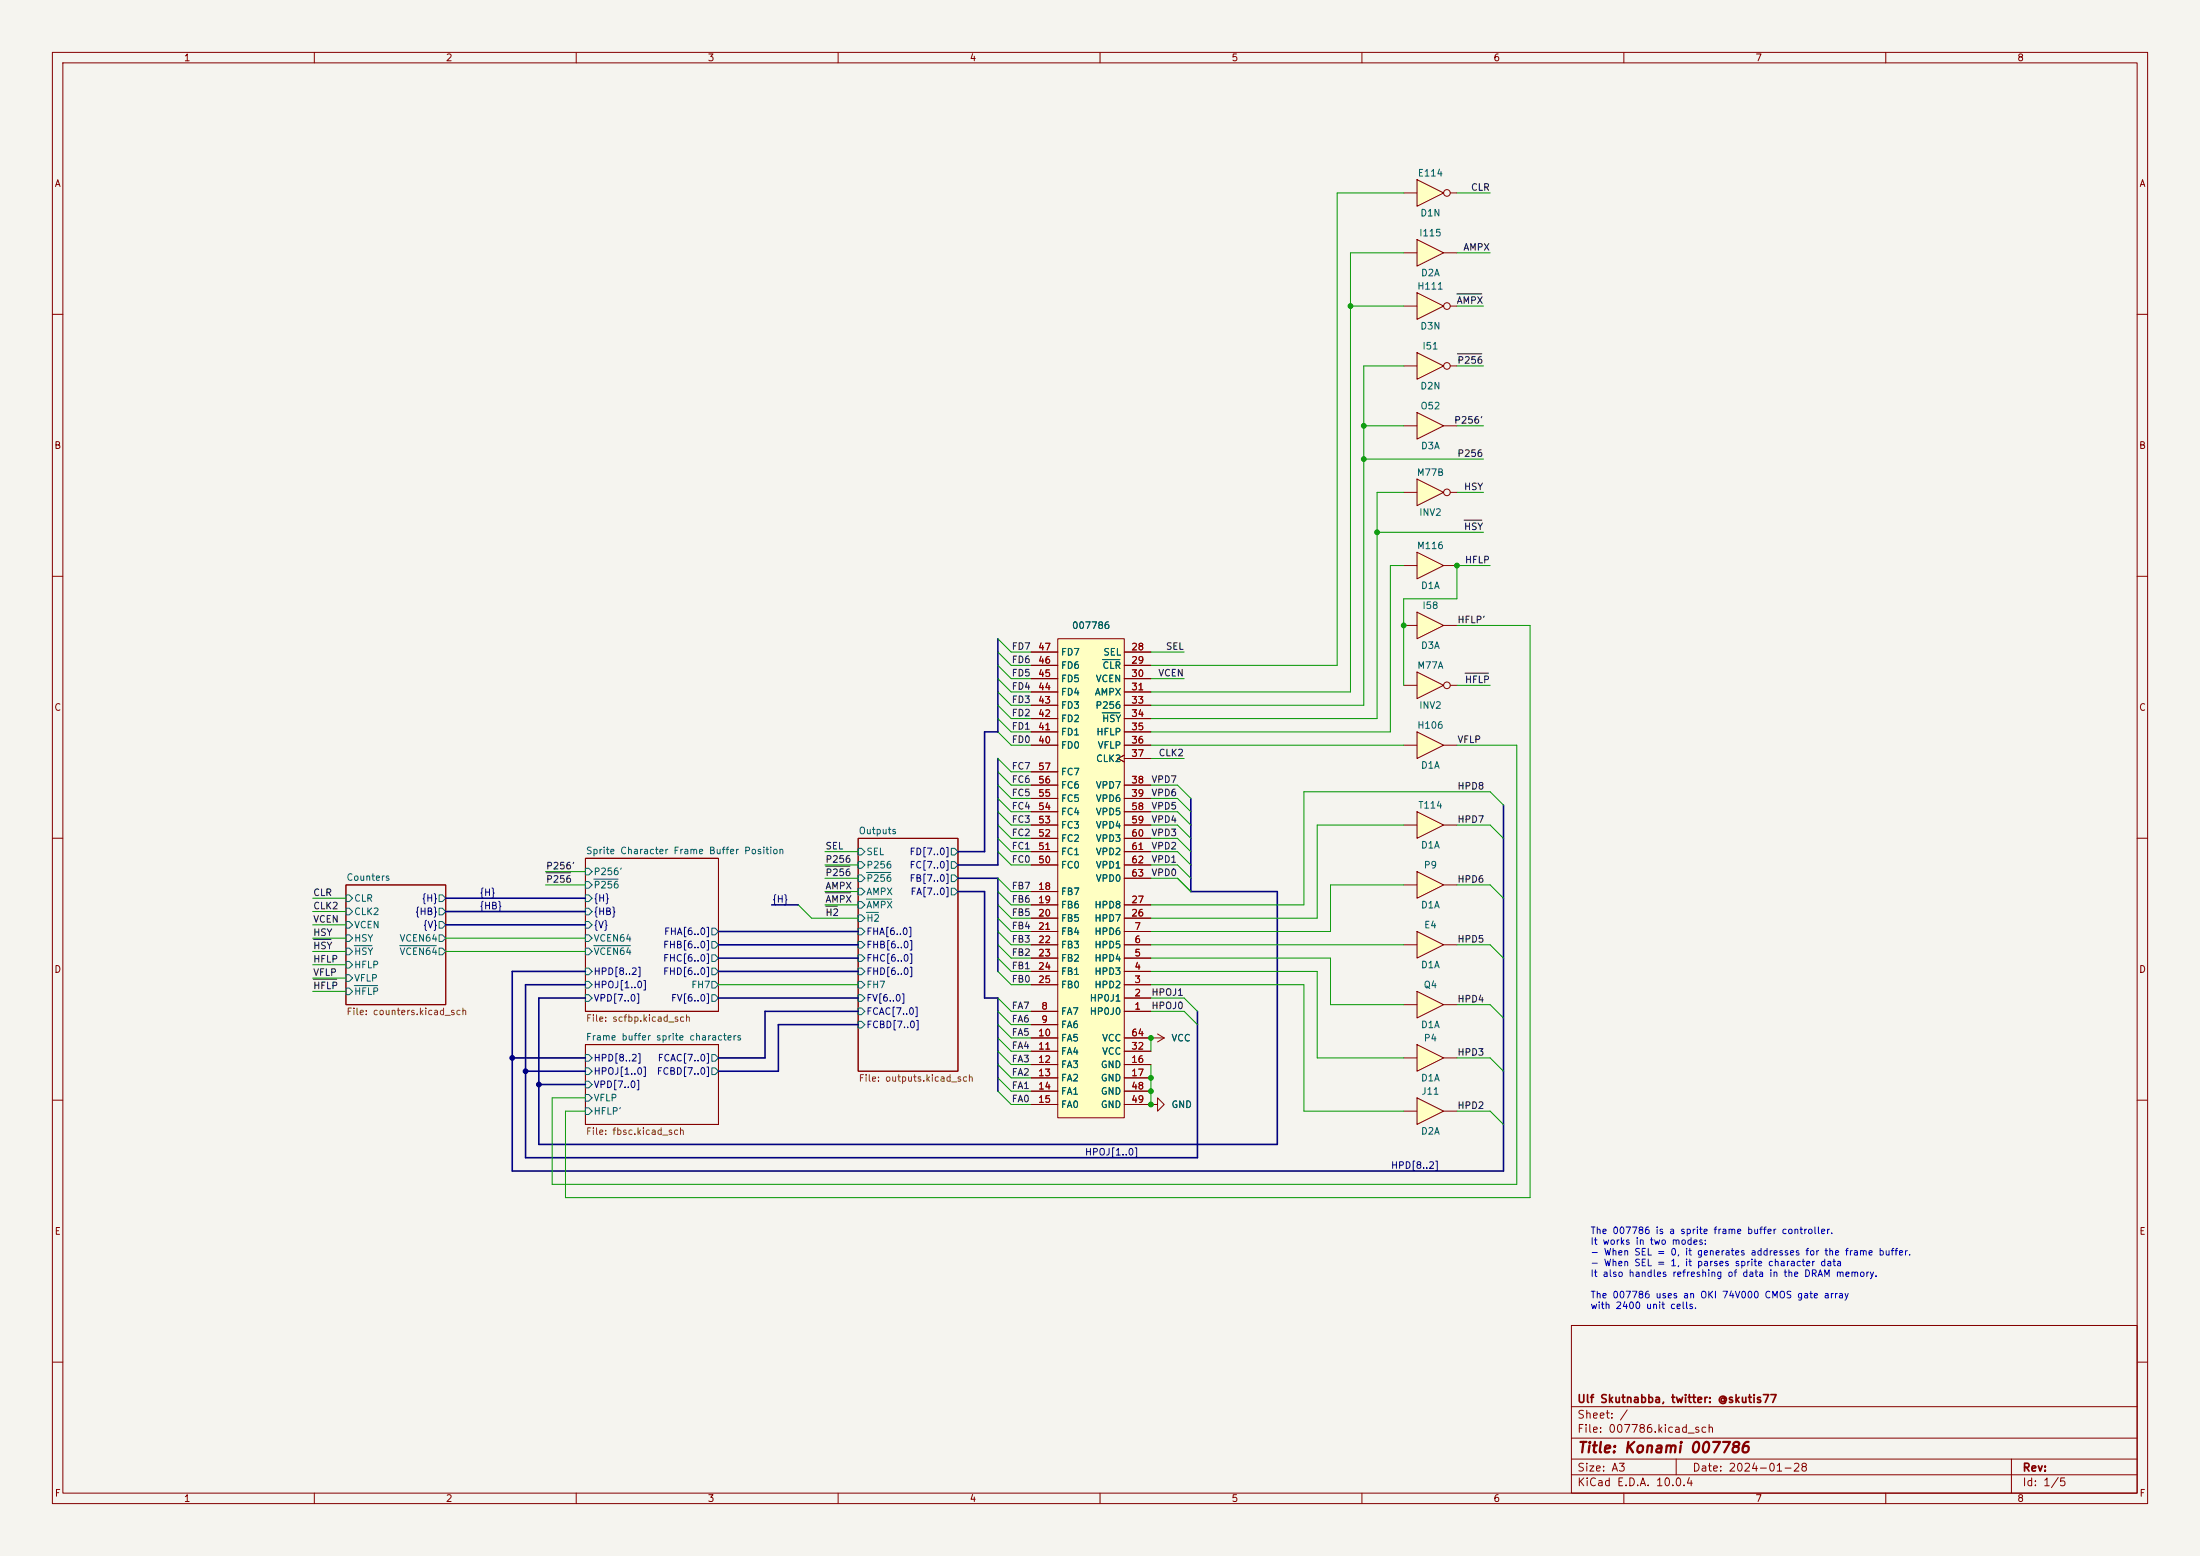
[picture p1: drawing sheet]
<svg xmlns="http://www.w3.org/2000/svg" width="420mm" height="297mm" viewBox="0 0 420 297" stroke-linecap="round" stroke-linejoin="round" font-family="sans-serif">
<path d="M0 0h420v297h-420z" fill="#f5f4ef" stroke="#f5f4ef" stroke-width=".19"/>
<g fill="none" stroke="#840000" stroke-width=".19">
<path d="M10 10h400v277h-400zM12 12h396v273h-396zM60 10v2M110 10v2M160 10v2M210 10v2M260 10v2M310 10v2M360 10v2M10 60h2M408 60h2M10 110h2"/>
<path d="M408 110h2M10 160h2M408 160h2M66 168.9h19.1v22.9h-19.1zM111.8 163.8h25.4v29.2h-25.4zM163.8 160h19.1v44.5h-19.1zM111.8 199.4h25.4v15.2h-25.4zM10 210h2M408 210h2M300 253h108v32h-108zM10 260h2M300 278.5h108"/>
<path d="M300 274.5h108M300 268.5h108M320 278.5v3M384 278.5v6.5M408 260h2M60 285v2M110 285v2M160 285v2M210 285v2M260 285v2M300 281.5h108M310 285v2"/>
<path d="M360 285v2"/>
</g>
<g fill="none" stroke="#006464" stroke-width=".19">
<path d="M66 173.4h.7l.6 .6-.6 .6h-.7zM66 170.8h.7l.6 .7-.6 .6h-.7zM66 175.9h.7l.6 .6-.6 .7h-.7zM66 178.4h.7l.6 .7-.6 .6h-.7zM83.8 173.4h.7l.6 .6-.6 .6h-.7zM83.8 178.4h.7l.6 .7-.6 .6h-.7zM83.8 170.8h.7l.6 .7-.6 .6h-.7zM83.8 175.9h.7l.6 .6-.6 .7h-.7zM111.8 168.3h.6l.6 .6-.6 .6h-.6zM111.8 165.7h.6l.6 .7-.6 .6h-.6zM111.8 178.4h.6l.6 .7-.6 .6h-.6zM111.8 170.8h.6l.6 .7-.6 .6h-.6z"/>
<path d="M111.8 173.4h.6l.6 .6-.6 .6h-.6zM111.8 175.9h.6l.6 .6-.6 .7h-.6zM113.3 167.8h4.7M135.9 179.7h.6l.7 .6-.7 .7h-.6zM135.9 177.2h.6l.7 .6-.7 .6h-.6zM163.8 169.5h.7l.6 .7-.6 .6h-.7zM163.8 172.1h.7l.6 .6-.6 .7h-.7zM163.8 161.9h.7l.6 .7-.6 .6h-.7zM163.8 164.5h.7l.6 .6-.6 .6h-.7zM163.8 174.6h.7l.6 .7-.6 .6h-.7zM163.8 167h.7l.6 .6-.6 .7h-.7zM163.8 177.2h.7l.6 .6-.6 .6h-.7z"/>
<path d="M163.8 179.7h.7l.6 .6-.6 .7h-.7zM165.4 171.6h4.8M165.4 174.2h2.3M165.4 166.5h4.7M181.6 164.5h.6l.7 .6-.7 .6h-.6zM181.6 161.9h.6l.7 .7-.7 .6h-.6zM181.6 167h.6l.7 .6-.7 .7h-.6zM181.6 169.5h.6l.7 .7-.7 .6h-.6zM66 181h.7l.6 .6-.6 .6h-.7zM66 183.5h.7l.6 .7-.6 .6h-.7zM66 186.1h.7l.6 .6-.6 .6h-.7zM66 188.6h.7l.6 .6-.6 .7h-.7z"/>
<path d="M67.6 180.5h3.4M67.6 188.1h4.5M76.3 180.5h7M83.8 181h.7l.6 .6-.6 .6h-.7zM111.8 187.3h.6l.6 .7-.6 .6h-.6zM111.8 189.9h.6l.6 .6-.6 .6h-.6zM111.8 184.8h.6l.6 .6-.6 .7h-.6zM111.8 181h.6l.6 .6-.6 .6h-.6zM113.3 180.5h7.1M135.9 184.8h.6l.7 .6-.7 .7h-.6zM135.9 189.9h.6l.7 .6-.7 .6h-.6zM135.9 182.2h.6l.7 .7-.7 .6h-.6z"/>
<path d="M135.9 187.3h.6l.7 .7-.7 .6h-.6zM163.8 189.9h.7l.6 .6-.6 .6h-.7zM163.8 182.2h.7l.6 .7-.6 .6h-.7zM163.8 187.3h.7l.6 .7-.6 .6h-.7zM163.8 184.8h.7l.6 .6-.6 .7h-.7zM163.8 192.4h.7l.6 .6-.6 .7h-.7zM163.8 194.9h.7l.6 .7-.6 .6h-.7zM111.8 208.9h.6l.6 .7-.6 .6h-.6zM111.8 201.3h.6l.6 .6-.6 .7h-.6zM111.8 206.4h.6l.6 .6-.6 .6h-.6zM111.8 203.8h.6l.6 .7-.6 .6h-.6zM111.8 211.5h.6l.6 .6-.6 .6h-.6z"/>
<path d="M135.9 201.3h.6l.7 .6-.7 .7h-.6zM135.9 203.8h.6l.7 .7-.7 .6h-.6z"/>
</g>
<path d="M201.9 121.9h12.7v91.5h-12.7z" fill="#ffffc2"/>
<g fill="none" stroke="#840000" stroke-width=".19">
<path d="M196.8 124.5h5.1M196.8 129.5h5.1M196.8 132.1h5.1M196.8 134.6h5.1M196.8 139.7h5.1M196.8 137.2h5.1M196.8 127h5.1M201.9 121.9h12.7v91.5h-12.7zM214.6 124.5h5.1M214.6 129.5h5.1M214.6 132.1h5.1M214.6 134.6h5.1"/>
<path d="M214.6 139.7h5.1M214.6 137.2h5.1M214.6 127h5.1M196.8 142.2h5.1M196.8 149.9h5.1M196.8 152.4h5.1M196.8 157.5h5.1M196.8 154.9h5.1M196.8 147.3h5.1M214.6 144.1l-1.2 .7 1.2 .6M214.6 142.2h5.1M214.6 144.8h5.1"/>
<path d="M214.6 149.9h5.1M214.6 152.4h5.1M214.6 157.5h5.1M214.6 154.9h5.1M196.8 177.8h5.1M196.8 170.2h5.1M196.8 172.7h5.1M196.8 175.3h5.1M196.8 165.1h5.1M196.8 162.6h5.1M196.8 160h5.1M214.6 177.8h5.1"/>
<path d="M214.6 172.7h5.1M214.6 175.3h5.1M214.6 165.1h5.1M214.6 162.6h5.1M214.6 160h5.1M214.6 167.6h5.1M196.8 193h5.1M196.8 188h5.1M196.8 185.4h5.1M196.8 182.9h5.1M196.8 180.3h5.1M196.8 195.6h5.1"/>
<path d="M196.8 198.1h5.1M214.6 193h5.1M214.6 190.5h5.1M214.6 188h5.1M214.6 185.4h5.1M214.6 182.9h5.1M214.6 180.3h5.1M214.6 198.1h5.1M196.8 200.7h5.1M196.8 203.2h5.1M196.8 205.7h5.1M196.8 208.3h5.1"/>
<path d="M196.8 210.8h5.1M214.6 200.7h5.1M214.6 203.2h5.1M214.6 205.7h5.1M214.6 208.3h5.1M214.6 210.8h5.1"/>
</g>
<path d="M210.4 136.1h3.4M210.5 125.9h3.3" fill="none" stroke="#006464" stroke-width=".19"/>
<path d="M270.5 177.8l5.1 2.5-5.1 2.6z" fill="#ffffc2"/>
<path d="M270.5 177.8l5.1 2.5-5.1 2.6zM268 180.3h2.5M275.6 180.3h2.5" fill="none" stroke="#840000" stroke-width=".19"/>
<path d="M270.5 34.3l5.1 2.5-5.1 2.6z" fill="#ffffc2"/>
<g fill="none" stroke="#840000" stroke-width=".19">
<path d="M268 36.8h2.5M270.5 34.3l5.1 2.5-5.1 2.6zM276.9 36.8h1.2"/>
<circle cx="276.2" cy="36.8" r=".63"/>
</g>
<path d="M270.5 45.7l5.1 2.6-5.1 2.5z" fill="#ffffc2"/>
<path d="M268 48.3h2.5M270.5 45.7l5.1 2.6-5.1 2.5zM275.6 48.3h2.5" fill="none" stroke="#840000" stroke-width=".19"/>
<path d="M270.5 55.9l5.1 2.5-5.1 2.6z" fill="#ffffc2"/>
<g fill="none" stroke="#840000" stroke-width=".19">
<path d="M268 58.4h2.5M270.5 55.9l5.1 2.5-5.1 2.6zM276.9 58.4h1.2"/>
<circle cx="276.2" cy="58.4" r=".63"/>
</g>
<path d="M270.5 209.6l5.1 2.5-5.1 2.5z" fill="#ffffc2"/>
<path d="M268 212.1h2.5M270.5 209.6l5.1 2.5-5.1 2.5zM275.6 212.1h2.5" fill="none" stroke="#840000" stroke-width=".19"/>
<path d="M270.5 199.4l5.1 2.5-5.1 2.6z" fill="#ffffc2"/>
<path d="M270.5 199.4l5.1 2.5-5.1 2.6zM219.7 210.8h1.3v-1.2l1.2 1.2-1.2 1.3v-1.3M268 201.9h2.5M275.6 201.9h2.5" fill="none" stroke="#840000" stroke-width=".19"/>
<path d="M270.5 67.3l5.1 2.6-5.1 2.5z" fill="#ffffc2"/>
<g fill="none" stroke="#840000" stroke-width=".19">
<path d="M268 69.9h2.5M270.5 67.3l5.1 2.6-5.1 2.5zM276.9 69.9h1.2M219.7 198.1h2.5M221 197.4l1.2 .7M222.2 198.1l-1.2 .8"/>
<circle cx="276.2" cy="69.8" r=".63"/>
</g>
<path d="M270.5 105.4l5.1 2.6-5.1 2.5z" fill="#ffffc2"/>
<path d="M268 108h2.5M270.5 105.4l5.1 2.6-5.1 2.5zM275.6 108h2.5" fill="none" stroke="#840000" stroke-width=".19"/>
<path d="M270.5 116.8l5.1 2.6-5.1 2.5z" fill="#ffffc2"/>
<path d="M268 119.4h2.5M270.5 116.8l5.1 2.6-5.1 2.5zM275.6 119.4h2.5" fill="none" stroke="#840000" stroke-width=".19"/>
<path d="M270.5 128.3l5.1 2.5-5.1 2.6z" fill="#ffffc2"/>
<g fill="none" stroke="#840000" stroke-width=".19">
<path d="M268 130.8h2.5M270.5 128.3l5.1 2.5-5.1 2.6zM276.9 130.8h1.2"/>
<circle cx="276.2" cy="130.8" r=".63"/>
</g>
<path d="M270.5 154.9l5.1 2.6-5.1 2.5z" fill="#ffffc2"/>
<path d="M268 157.5h2.5M270.5 154.9l5.1 2.6-5.1 2.5zM275.6 157.5h2.5" fill="none" stroke="#840000" stroke-width=".19"/>
<path d="M270.5 166.4l5.1 2.5-5.1 2.6z" fill="#ffffc2"/>
<path d="M268 168.9h2.5M270.5 166.4l5.1 2.5-5.1 2.6zM275.6 168.9h2.5" fill="none" stroke="#840000" stroke-width=".19"/>
<path d="M270.5 78.7l5.1 2.6-5.1 2.5z" fill="#ffffc2"/>
<path d="M270.5 78.7l5.1 2.6-5.1 2.5zM268 81.3h2.5M275.6 81.3h2.5" fill="none" stroke="#840000" stroke-width=".19"/>
<path d="M270.5 91.4l5.1 2.6-5.1 2.5z" fill="#ffffc2"/>
<g fill="none" stroke="#840000" stroke-width=".19">
<path d="M268 94h2.5M270.5 91.4l5.1 2.6-5.1 2.5zM276.9 94h1.2"/>
<circle cx="276.2" cy="94" r=".63"/>
</g>
<path d="M270.5 139.7l5.1 2.5-5.1 2.6z" fill="#ffffc2"/>
<path d="M270.5 139.7l5.1 2.5-5.1 2.6zM268 142.2h2.5M275.6 142.2h2.5" fill="none" stroke="#840000" stroke-width=".19"/>
<path d="M270.5 189.2l5.1 2.6-5.1 2.5z" fill="#ffffc2"/>
<g fill="none" stroke="#840000" stroke-width=".19">
<path d="M196.8 124.5h5.1M196.8 129.5h5.1M196.8 132.1h5.1M196.8 134.6h5.1M196.8 139.7h5.1M196.8 137.2h5.1M196.8 127h5.1M214.6 124.5h5.1M214.6 129.5h5.1M214.6 132.1h5.1M214.6 134.6h5.1M214.6 139.7h5.1"/>
<path d="M214.6 137.2h5.1M214.6 127h5.1M196.8 142.2h5.1M196.8 149.9h5.1M196.8 152.4h5.1M196.8 157.5h5.1M196.8 154.9h5.1M196.8 147.3h5.1M214.6 144.1l-1.2 .7 1.2 .6M214.6 142.2h5.1M214.6 144.8h5.1M214.6 149.9h5.1"/>
<path d="M214.6 152.4h5.1M214.6 157.5h5.1M214.6 154.9h5.1M196.8 177.8h5.1M196.8 170.2h5.1M196.8 172.7h5.1M196.8 175.3h5.1M196.8 165.1h5.1M196.8 162.6h5.1M196.8 160h5.1M214.6 177.8h5.1M214.6 172.7h5.1"/>
<path d="M214.6 175.3h5.1M214.6 165.1h5.1M214.6 162.6h5.1M214.6 160h5.1M214.6 167.6h5.1M196.8 193h5.1M196.8 188h5.1M196.8 185.4h5.1M196.8 182.9h5.1M196.8 180.3h5.1M196.8 195.6h5.1M196.8 198.1h5.1"/>
<path d="M214.6 193h5.1M214.6 190.5h5.1M214.6 188h5.1M214.6 185.4h5.1M214.6 182.9h5.1M214.6 180.3h5.1M214.6 198.1h5.1M268 191.8h2.5M270.5 189.2l5.1 2.6-5.1 2.5zM275.6 191.8h2.5M196.8 200.7h5.1M196.8 203.2h5.1"/>
<path d="M196.8 205.7h5.1M196.8 208.3h5.1M196.8 210.8h5.1M214.6 200.7h5.1M214.6 203.2h5.1M214.6 205.7h5.1M214.6 208.3h5.1M214.6 210.8h5.1"/>
</g>
<path d="M278.1 56.1h4.8M278.2 67.5h4.7M279.5 99.3h3.4M279.7 128.5h4.4M59.8 179.3h3.4M104.3 166.6h4.6M157.6 165.3h4.7M157.6 172.9h2.3M157.6 170.4h4.8M59.8 186.9h4.5" fill="none" stroke="#0f0f0f" stroke-width=".19"/>
<g fill="none" stroke="#000084" stroke-width=".3">
<path d="M190.5 121.9v17.8h-2.5v22.9h-5.1M190.5 144.8v20.3h-7.6M227.3 152.4v17.8h16.5v48.2h-140.9v-27.9h8.9M287 153.7v69.8h-189.2v-38.1h14M85.1 176.5h26.7M85.1 174h26.7M85.1 171.5h26.7M137.2 177.8h26.6M147.3 172.7h5.1M182.9 167.6h7.6v17.8M182.9 170.2h5.1v20.3h2.5v17.8M111.8 188h-11.5v33h128.3v-28"/>
<path d="M137.2 190.5h26.6M137.2 185.4h26.6M137.2 180.3h26.6M137.2 182.9h26.6M163.8 195.6h-15.2v8.9h-11.4M163.8 193h-17.8v8.9h-8.8M97.8 201.9h14M100.3 204.5h11.5M102.9 207h8.9"/>
</g>
<g fill="none" stroke="#009600" stroke-width=".19">
<path d="M268 36.8h-12.7v90.2h-35.6M278.1 36.8h6.4M257.8 58.4h10.2M268 48.3h-10.2v83.8h-38.1M278.1 48.3h6.4M278.1 58.4h5.1M268 69.9h-7.7v64.7h-40.6M278.1 69.9h5.1M260.3 81.3h7.7M260.3 87.6h22.9M268 94h-5.1v43.2h-43.2M278.1 81.3h5.1"/>
<path d="M278.1 94h5.1M262.9 101.6h20.3M268 108h-2.6v31.7h-45.7M278.1 119.4h14v109.2h-184.2v-16.5h3.9M284.5 108h-6.4v6.3h-10.1v16.5M190.5 139.7l2.5 2.5h3.8M190.5 121.9l2.5 2.6h3.8M190.5 124.5l2.5 2.5h3.8M190.5 129.5l2.5 2.6h3.8M190.5 127l2.5 2.5h3.8M190.5 132.1l2.5 2.5h3.8M190.5 134.6l2.5 2.6h3.8"/>
<path d="M190.5 137.2l2.5 2.5h3.8M219.7 124.5h6.4M219.7 129.5h6.4M278.1 130.8h6.4M190.5 154.9l2.5 2.6h3.8M190.5 144.8l2.5 2.5h3.8M190.5 147.3l2.5 2.6h3.8M190.5 149.9l2.5 2.5h3.8M190.5 152.4l2.5 2.5h3.8M190.5 157.5l2.5 2.5h3.8M219.7 157.5h5.1l2.5 2.5M219.7 142.2h48.3"/>
<path d="M219.7 149.9h5.1l2.5 2.5M219.7 152.4h5.1l2.5 2.5M219.7 154.9h5.1l2.5 2.6M219.7 144.8h6.4M268 157.5h-16.5v17.8h-31.8M278.1 157.5h6.4l2.5 2.5M278.1 142.2h11.5v83.9h-184.2v-16.5h6.4M287 153.7l-2.5-2.6h-35.6v21.6h-29.2M59.7 179.1h6.3M59.7 176.5h6.3M59.7 174h6.3M59.7 171.5h6.3"/>
<path d="M85.1 179.1h26.7M104.1 166.4h7.7M104.1 168.9h7.7M152.4 172.7l2.5 2.6h8.9M157.5 162.6h6.3M157.5 165.1h6.3M157.5 167.6h6.3M157.5 170.2h6.3M157.5 172.7h6.3M190.5 177.8l2.5 2.5h3.8M190.5 172.7l2.5 2.6h3.8M190.5 175.3l2.5 2.5h3.8"/>
<path d="M190.5 160l2.5 2.6h3.8M190.5 162.6l2.5 2.5h3.8M190.5 167.6l2.5 2.6h3.8M190.5 170.2l2.5 2.5h3.8M219.7 162.6h5.1l2.5 2.5M219.7 165.1h5.1l2.5 2.5M219.7 167.6h5.1l2.5 2.6M219.7 160h5.1l2.5 2.6M268 168.9h-14v8.9h-34.3M278.1 168.9h6.4l2.5 2.6M59.7 181.6h6.3M59.7 184.2h6.3"/>
<path d="M59.7 186.7h6.3M59.7 189.2h6.3M85.1 181.6h26.7M137.2 188h26.6M190.5 182.9l2.5 2.5h3.8M190.5 198.1l2.5 2.6h3.8M190.5 195.6l2.5 2.5h3.8M190.5 193l2.5 2.6h3.8M190.5 190.5l2.5 2.5h3.8M190.5 180.3l2.5 2.6h3.8M190.5 185.4l2.5 2.6h3.8M219.7 185.4h31.8v16.5h16.5"/>
<path d="M219.7 193h6.4l2.5 2.6M219.7 182.9h34.3v8.9h14M219.7 180.3h48.3M219.7 198.1v2.6M219.7 188h29.2v24.1h19.1M219.7 190.5h6.4l2.5 2.5M278.1 180.3h6.4l2.5 2.6M278.1 191.8h6.4l2.5 2.5M190.5 200.7l2.5 2.5h3.8M190.5 205.7l2.5 2.6h3.8M190.5 203.2l2.5 2.5h3.8M190.5 208.3l2.5 2.5h3.8"/>
<path d="M219.7 203.2v7.6M278.1 212.1h6.4l2.5 2.5M278.1 201.9h6.4l2.5 2.6"/>
</g>
<path d="M210.4 136.1h3.4M210.5 125.9h3.3" fill="none" stroke="#006464" stroke-width=".19"/>
<g fill="#009600" stroke="#009600" stroke-width=".19">
<circle cx="268" cy="119.4" r=".46"/>
<circle cx="257.8" cy="58.4" r=".46"/>
<circle cx="260.3" cy="81.3" r=".46"/>
<circle cx="262.9" cy="101.6" r=".46"/>
<circle cx="260.3" cy="87.6" r=".46"/>
<circle cx="278.1" cy="108" r=".46"/>
<circle cx="219.7" cy="198.1" r=".46"/>
<circle cx="219.7" cy="208.3" r=".46"/>
<circle cx="219.7" cy="205.7" r=".46"/>
<circle cx="219.7" cy="210.8" r=".46"/>
</g>
<g fill="#000084" stroke="#000084" stroke-width=".19">
<circle cx="102.9" cy="207" r=".46"/>
<circle cx="100.3" cy="204.5" r=".46"/>
<circle cx="97.8" cy="201.9" r=".46"/>
</g>
<text font-size="2" fill="#840000" x="301" y="277.8">Title: Konami 007786</text>
<g font-size="1.5" fill="#840000">
<text x="301" y="268.1">Ulf Skutnabba, twitter: @skutis77</text>
<text x="301" y="273.8">File: 007786.kicad_sch</text>
<text x="301" y="271.1">Sheet: /</text>
<text x="301" y="281.2">Size: A3</text>
<text x="323" y="281.2">Date: 2024-01-28</text>
<text x="386" y="281.2">Rev:</text>
<text x="301" y="284">KiCad E.D.A. 10.0.4</text>
<text x="386" y="284">Id: 1/5</text>
</g>
<g font-size="1.3" fill="#840000">
<text x="35" y="12">1</text>
<text x="85" y="12">2</text>
<text x="135" y="12">3</text>
<text x="185" y="12">4</text>
<text x="235" y="12">5</text>
<text x="285" y="12">6</text>
<text x="335" y="12">7</text>
<text x="385" y="12">8</text>
<text x="10.3" y="36">A</text>
<text x="408.3" y="36">A</text>
<text x="10.3" y="86">B</text>
<text x="408.2" y="86">B</text>
<text x="10.3" y="136">C</text>
<text x="408.2" y="136">C</text>
<text x="10.3" y="186">D</text>
<text x="408.2" y="186">D</text>
<text x="10.3" y="236">E</text>
<text x="408.3" y="236">E</text>
<text x="10.3" y="286">F</text>
<text x="35" y="287">1</text>
<text x="85" y="287">2</text>
<text x="135" y="287">3</text>
<text x="185" y="287">4</text>
<text x="235" y="287">5</text>
<text x="285" y="287">6</text>
<text x="335" y="287">7</text>
<text x="385" y="287">8</text>
<text x="408.3" y="286">F</text>
</g>
<g font-size="1.3" fill="#006464">
<text x="270.6" y="34">E114</text>
<text x="271" y="41.6">D1N</text>
<text x="270.8" y="45.4">I115</text>
<text x="271.2" y="53">D2A</text>
<text x="270.5" y="55.6">H111</text>
<text x="271" y="63.2">D3N</text>
<text x="271.4" y="67">I51</text>
<text x="271" y="74.6">D2N</text>
<text x="271.1" y="78.4">O52</text>
<text x="271.2" y="86.1">D3A</text>
<text x="270.4" y="91.1">M77B</text>
<text x="270.8" y="98.8">INV2</text>
<text x="270.4" y="105.1">M116</text>
<text x="271.2" y="112.7">D1A</text>
<text x="271.4" y="116.5">I58</text>
<text x="202.4" y="125.4">FD7</text>
<text x="204.5" y="120.4">007786</text>
<text x="210.5" y="125.4">SEL</text>
<text x="271.2" y="124.2">D3A</text>
<text x="202.4" y="130.5">FD5</text>
<text x="202.4" y="128">FD6</text>
<text x="209.1" y="130.5">VCEN</text>
<text x="210.4" y="128">CLR</text>
<text x="270.5" y="128">M77A</text>
<text x="202.4" y="135.6">FD3</text>
<text x="202.4" y="133.1">FD4</text>
<text x="208.9" y="133.1">AMPX</text>
<text x="209" y="135.6">P256</text>
<text x="270.8" y="135.6">INV2</text>
<text x="202.4" y="143.2">FD0</text>
<text x="202.4" y="140.7">FD1</text>
<text x="202.4" y="138.1">FD2</text>
<text x="209.2" y="140.7">HFLP</text>
<text x="209.4" y="143.2">VFLP</text>
<text x="210.3" y="138.1">HSY</text>
<text x="270.5" y="139.4">H106</text>
<text x="202.4" y="148.3">FC7</text>
<text x="209.1" y="145.8">CLK2</text>
<text x="271.2" y="147">D1A</text>
<text x="202.4" y="155.9">FC4</text>
<text x="202.4" y="153.4">FC5</text>
<text x="202.4" y="150.8">FC6</text>
<text x="209.1" y="150.8">VPD7</text>
<text x="209.1" y="153.4">VPD6</text>
<text x="209.1" y="155.9">VPD5</text>
<text x="270.7" y="154.6">T114</text>
<text x="163.8" y="159.5">Outputs</text>
<text x="202.4" y="161">FC2</text>
<text x="202.4" y="158.5">FC3</text>
<text x="209.1" y="158.5">VPD4</text>
<text x="209.1" y="161">VPD3</text>
<text x="111.8" y="163.3">Sprite Character Frame Buffer Position</text>
<text x="113.2" y="167.3">P256'</text>
<text x="165.3" y="163.5">SEL</text>
<text x="165.3" y="166.1">P256</text>
<text x="202.4" y="166.1">FC0</text>
<text x="202.4" y="163.5">FC1</text>
<text x="209.1" y="163.5">VPD2</text>
<text x="209.1" y="166.1">VPD1</text>
<text x="271.2" y="162.3">D1A</text>
<text x="271.7" y="166.1">P9</text>
<text x="66" y="168.4">Counters</text>
<text x="67.5" y="172.4">CLR</text>
<text x="113.2" y="169.9">P256</text>
<text x="165.3" y="171.2">AMPX</text>
<text x="165.3" y="173.7">AMPX</text>
<text x="165.3" y="168.6">P256</text>
<text x="202.4" y="171.2">FB7</text>
<text x="202.4" y="173.7">FB6</text>
<text x="208.8" y="173.7">HPD8</text>
<text x="209.1" y="168.6">VPD0</text>
<text x="271.2" y="173.7">D1A</text>
<text x="67.5" y="175">CLK2</text>
<text x="67.5" y="177.5">VCEN</text>
<text x="165.3" y="176.2">H2</text>
<text x="202.4" y="176.2">FB5</text>
<text x="202.4" y="178.8">FB4</text>
<text x="208.8" y="178.8">HPD6</text>
<text x="208.8" y="176.2">HPD7</text>
<text x="271.8" y="177.5">E4</text>
<text x="67.5" y="182.6">HSY</text>
<text x="67.5" y="185.1">HFLP</text>
<text x="67.5" y="180">HSY</text>
<text x="76.2" y="182.6">VCEN64</text>
<text x="76.2" y="180">VCEN64</text>
<text x="113.2" y="180">VCEN64</text>
<text x="113.2" y="182.6">VCEN64</text>
<text x="202.4" y="181.3">FB3</text>
<text x="202.4" y="183.9">FB2</text>
<text x="208.8" y="183.9">HPD4</text>
<text x="208.8" y="181.3">HPD5</text>
<text x="271.2" y="185.1">D1A</text>
<text x="67.5" y="187.7">VFLP</text>
<text x="67.5" y="190.2">HFLP</text>
<text x="131.9" y="188.9">FH7</text>
<text x="165.3" y="188.9">FH7</text>
<text x="202.4" y="186.4">FB1</text>
<text x="202.4" y="188.9">FB0</text>
<text x="207.9" y="191.5">HP0J1</text>
<text x="208.8" y="188.9">HPD2</text>
<text x="208.8" y="186.4">HPD3</text>
<text x="271.7" y="188.9">Q4</text>
<text x="202.4" y="194">FA7</text>
<text x="202.4" y="196.6">FA6</text>
<text x="207.9" y="194">HP0J0</text>
<text x="271.2" y="196.6">D1A</text>
<text x="111.8" y="198.9">Frame buffer sprite characters</text>
<text x="202.4" y="199.1">FA5</text>
<text x="202.4" y="201.6">FA4</text>
<text x="210.3" y="201.6">VCC</text>
<text x="210.3" y="199.1">VCC</text>
<text x="223.5" y="199.1">VCC</text>
<text x="271.7" y="199.1">P4</text>
<text x="202.4" y="204.2">FA3</text>
<text x="202.4" y="206.7">FA2</text>
<text x="202.4" y="209.3">FA1</text>
<text x="210" y="204.2">GND</text>
<text x="210" y="206.7">GND</text>
<text x="210" y="209.3">GND</text>
<text x="271.2" y="206.7">D1A</text>
<text x="271.3" y="209.3">J11</text>
<text x="113.2" y="210.5">VFLP</text>
<text x="113.2" y="213.1">HFLP'</text>
<text x="202.4" y="211.8">FA0</text>
<text x="210" y="211.8">GND</text>
<text x="223.5" y="211.8">GND</text>
<text x="271.2" y="216.9">D2A</text>
</g>
<g font-size="1.3" fill="#0f0f0f">
<text x="280.7" y="36.7">CLR</text>
<text x="279.3" y="48.1">AMPX</text>
<text x="278" y="58.3">AMPX</text>
<text x="278.1" y="69.7">P256</text>
<text x="277.5" y="81.2">P256'</text>
<text x="278.1" y="87.5">P256</text>
<text x="279.4" y="93.9">HSY</text>
<text x="279.4" y="101.5">HSY</text>
<text x="279.6" y="107.8">HFLP</text>
<text x="278.1" y="119.3">HFLP'</text>
<text x="193" y="124.3">FD7</text>
<text x="222.5" y="124.3">SEL</text>
<text x="193" y="132">FD4</text>
<text x="193" y="129.4">FD5</text>
<text x="193" y="126.9">FD6</text>
<text x="221" y="129.4">VCEN</text>
<text x="279.6" y="130.7">HFLP</text>
<text x="193" y="134.5">FD3</text>
<text x="193" y="137">FD2</text>
<text x="193" y="139.6">FD1</text>
<text x="193" y="142.1">FD0</text>
<text x="278.1" y="142.1">VFLP</text>
<text x="193" y="147.2">FC7</text>
<text x="193" y="149.7">FC6</text>
<text x="219.7" y="149.7">VPD7</text>
<text x="221.1" y="144.7">CLK2</text>
<text x="193" y="152.3">FC5</text>
<text x="193" y="154.8">FC4</text>
<text x="219.7" y="152.3">VPD6</text>
<text x="219.7" y="154.8">VPD5</text>
<text x="278.1" y="151">HPD8</text>
<text x="193" y="157.4">FC3</text>
<text x="193" y="159.9">FC2</text>
<text x="219.7" y="159.9">VPD3</text>
<text x="219.7" y="157.4">VPD4</text>
<text x="278.1" y="157.4">HPD7</text>
<text x="104.1" y="166.2">P256'</text>
<text x="157.5" y="165">P256</text>
<text x="157.5" y="167.5">P256</text>
<text x="157.5" y="162.4">SEL</text>
<text x="193" y="162.4">FC1</text>
<text x="193" y="165">FC0</text>
<text x="219.7" y="167.5">VPD0</text>
<text x="219.7" y="162.4">VPD2</text>
<text x="219.7" y="165">VPD1</text>
<text x="59.7" y="171.3">CLR</text>
<text x="59.7" y="173.9">CLK2</text>
<text x="104.1" y="168.8">P256</text>
<text x="157.5" y="172.6">AMPX</text>
<text x="157.5" y="170.1">AMPX</text>
<text x="193" y="172.6">FB6</text>
<text x="193" y="170.1">FB7</text>
<text x="278.1" y="168.8">HPD6</text>
<text x="59.7" y="176.4">VCEN</text>
<text x="59.7" y="178.9">HSY</text>
<text x="157.5" y="175.1">H2</text>
<text x="193" y="175.1">FB5</text>
<text x="193" y="177.7">FB4</text>
<text x="59.7" y="181.5">HSY</text>
<text x="59.7" y="184">HFLP</text>
<text x="193" y="185.3">FB1</text>
<text x="193" y="182.8">FB2</text>
<text x="193" y="180.2">FB3</text>
<text x="278.1" y="180.2">HPD5</text>
<text x="59.7" y="189.1">HFLP</text>
<text x="59.7" y="186.6">VFLP</text>
<text x="193" y="187.8">FB0</text>
<text x="219.7" y="190.4">HPOJ1</text>
<text x="278.1" y="191.6">HPD4</text>
<text x="193" y="192.9">FA7</text>
<text x="193" y="195.5">FA6</text>
<text x="193" y="198">FA5</text>
<text x="219.7" y="192.9">HPOJ0</text>
<text x="193" y="203.1">FA3</text>
<text x="193" y="200.5">FA4</text>
<text x="278.1" y="201.8">HPD3</text>
<text x="193" y="208.2">FA1</text>
<text x="193" y="205.6">FA2</text>
<text x="193" y="210.7">FA0</text>
<text x="278.1" y="212">HPD2</text>
</g>
<g font-size="1.3" fill="#a90000">
<text x="198.1" y="124.4">47</text>
<text x="215.9" y="124.4">28</text>
<text x="198.1" y="129.5">45</text>
<text x="198.1" y="127">46</text>
<text x="215.9" y="129.5">30</text>
<text x="215.9" y="127">29</text>
<text x="198.1" y="137.1">42</text>
<text x="198.1" y="134.6">43</text>
<text x="198.1" y="132.1">44</text>
<text x="215.9" y="132.1">31</text>
<text x="215.9" y="134.6">33</text>
<text x="215.9" y="137.1">34</text>
<text x="198.1" y="142.2">40</text>
<text x="198.1" y="139.7">41</text>
<text x="215.9" y="139.7">35</text>
<text x="215.9" y="142.2">36</text>
<text x="198.1" y="149.8">56</text>
<text x="198.1" y="147.3">57</text>
<text x="215.9" y="144.8">37</text>
<text x="215.9" y="149.8">38</text>
<text x="198.1" y="154.9">54</text>
<text x="198.1" y="152.4">55</text>
<text x="215.9" y="152.4">39</text>
<text x="215.9" y="154.9">58</text>
<text x="198.1" y="160">52</text>
<text x="198.1" y="157.5">53</text>
<text x="215.9" y="157.5">59</text>
<text x="215.9" y="160">60</text>
<text x="198.1" y="165.1">50</text>
<text x="198.1" y="162.5">51</text>
<text x="215.9" y="162.5">61</text>
<text x="215.9" y="165.1">62</text>
<text x="215.9" y="167.6">63</text>
<text x="198.1" y="170.2">18</text>
<text x="198.1" y="172.7">19</text>
<text x="215.9" y="172.7">27</text>
<text x="198.1" y="175.2">20</text>
<text x="198.1" y="177.8">21</text>
<text x="215.9" y="175.2">26</text>
<text x="216.5" y="177.8">7</text>
<text x="198.1" y="180.3">22</text>
<text x="198.1" y="182.9">23</text>
<text x="198.1" y="185.4">24</text>
<text x="216.5" y="185.4">4</text>
<text x="216.5" y="182.9">5</text>
<text x="216.5" y="180.3">6</text>
<text x="198.1" y="187.9">25</text>
<text x="216.5" y="190.5">2</text>
<text x="216.5" y="187.9">3</text>
<text x="198.7" y="193">8</text>
<text x="198.7" y="195.6">9</text>
<text x="216.5" y="193">1</text>
<text x="198.1" y="198.1">10</text>
<text x="198.1" y="200.6">11</text>
<text x="198.1" y="203.2">12</text>
<text x="215.9" y="203.2">16</text>
<text x="215.9" y="200.6">32</text>
<text x="215.9" y="198.1">64</text>
<text x="198.1" y="205.7">13</text>
<text x="198.1" y="208.3">14</text>
<text x="215.9" y="205.7">17</text>
<text x="215.9" y="208.3">48</text>
<text x="198.1" y="210.8">15</text>
<text x="215.9" y="210.8">49</text>
</g>
<g font-size="1.3" fill="#000084">
<text x="173.5" y="166.1">FC[7..0]</text>
<text x="173.5" y="163.5">FD[7..0]</text>
<text x="80.4" y="172.4">{H}</text>
<text x="91.4" y="173.9">{HB}</text>
<text x="91.4" y="171.3">{H}</text>
<text x="113.2" y="172.4">{H}</text>
<text x="147.3" y="172.6">{H}</text>
<text x="173.5" y="168.6">FB[7..0]</text>
<text x="173.7" y="171.2">FA[7..0]</text>
<text x="79.1" y="175">{HB}</text>
<text x="80.6" y="177.5">{V}</text>
<text x="113.2" y="175">{HB}</text>
<text x="113.2" y="177.5">{V}</text>
<text x="126.7" y="178.8">FHA[6..0]</text>
<text x="165.3" y="178.8">FHA[6..0]</text>
<text x="126.5" y="183.9">FHC[6..0]</text>
<text x="126.5" y="181.3">FHB[6..0]</text>
<text x="165.3" y="183.9">FHC[6..0]</text>
<text x="165.3" y="181.3">FHB[6..0]</text>
<text x="113.2" y="188.9">HPOJ[1..0]</text>
<text x="113.2" y="191.5">VPD[7..0]</text>
<text x="113.2" y="186.4">HPD[8..2]</text>
<text x="126.5" y="186.4">FHD[6..0]</text>
<text x="128" y="191.5">FV[6..0]</text>
<text x="165.3" y="191.5">FV[6..0]</text>
<text x="165.3" y="186.4">FHD[6..0]</text>
<text x="165.3" y="194">FCAC[7..0]</text>
<text x="165.3" y="196.6">FCBD[7..0]</text>
<text x="113.2" y="202.9">HPD[8..2]</text>
<text x="125.5" y="202.9">FCAC[7..0]</text>
<text x="113.2" y="208">VPD[7..0]</text>
<text x="113.2" y="205.4">HPOJ[1..0]</text>
<text x="125.3" y="205.4">FCBD[7..0]</text>
<text x="207" y="220.9">HPOJ[1..0]</text>
<text x="265.4" y="223.4">HPD[8..2]</text>
</g>
<g font-size="1.3" fill="#725600">
<text x="66" y="194.1">File: counters.kicad_sch</text>
<text x="111.8" y="195.3">File: scfbp.kicad_sch</text>
<text x="163.8" y="206.8">File: outputs.kicad_sch</text>
<text x="111.8" y="216.9">File: fbsc.kicad_sch</text>
</g>
<g font-size="1.3" fill="#0000c2">
<text x="303.5" y="235.9">The 007786 is a sprite frame buffer controller.</text>
<text x="303.5" y="237.9">It works in two modes:</text>
<text x="303.5" y="239.9">- When SEL = 0, it generates addresses for the frame buffer.</text>
<text x="303.5" y="242">- When SEL = 1, it parses sprite character data</text>
<text x="303.5" y="244">It also handles refreshing of data in the DRAM memory.</text>
<text x="303.5" y="248.1">The 007786 uses an OKI 74V000 CMOS gate array</text>
<text x="303.5" y="250.2">with 2400 unit cells.</text>
</g>
</svg>
